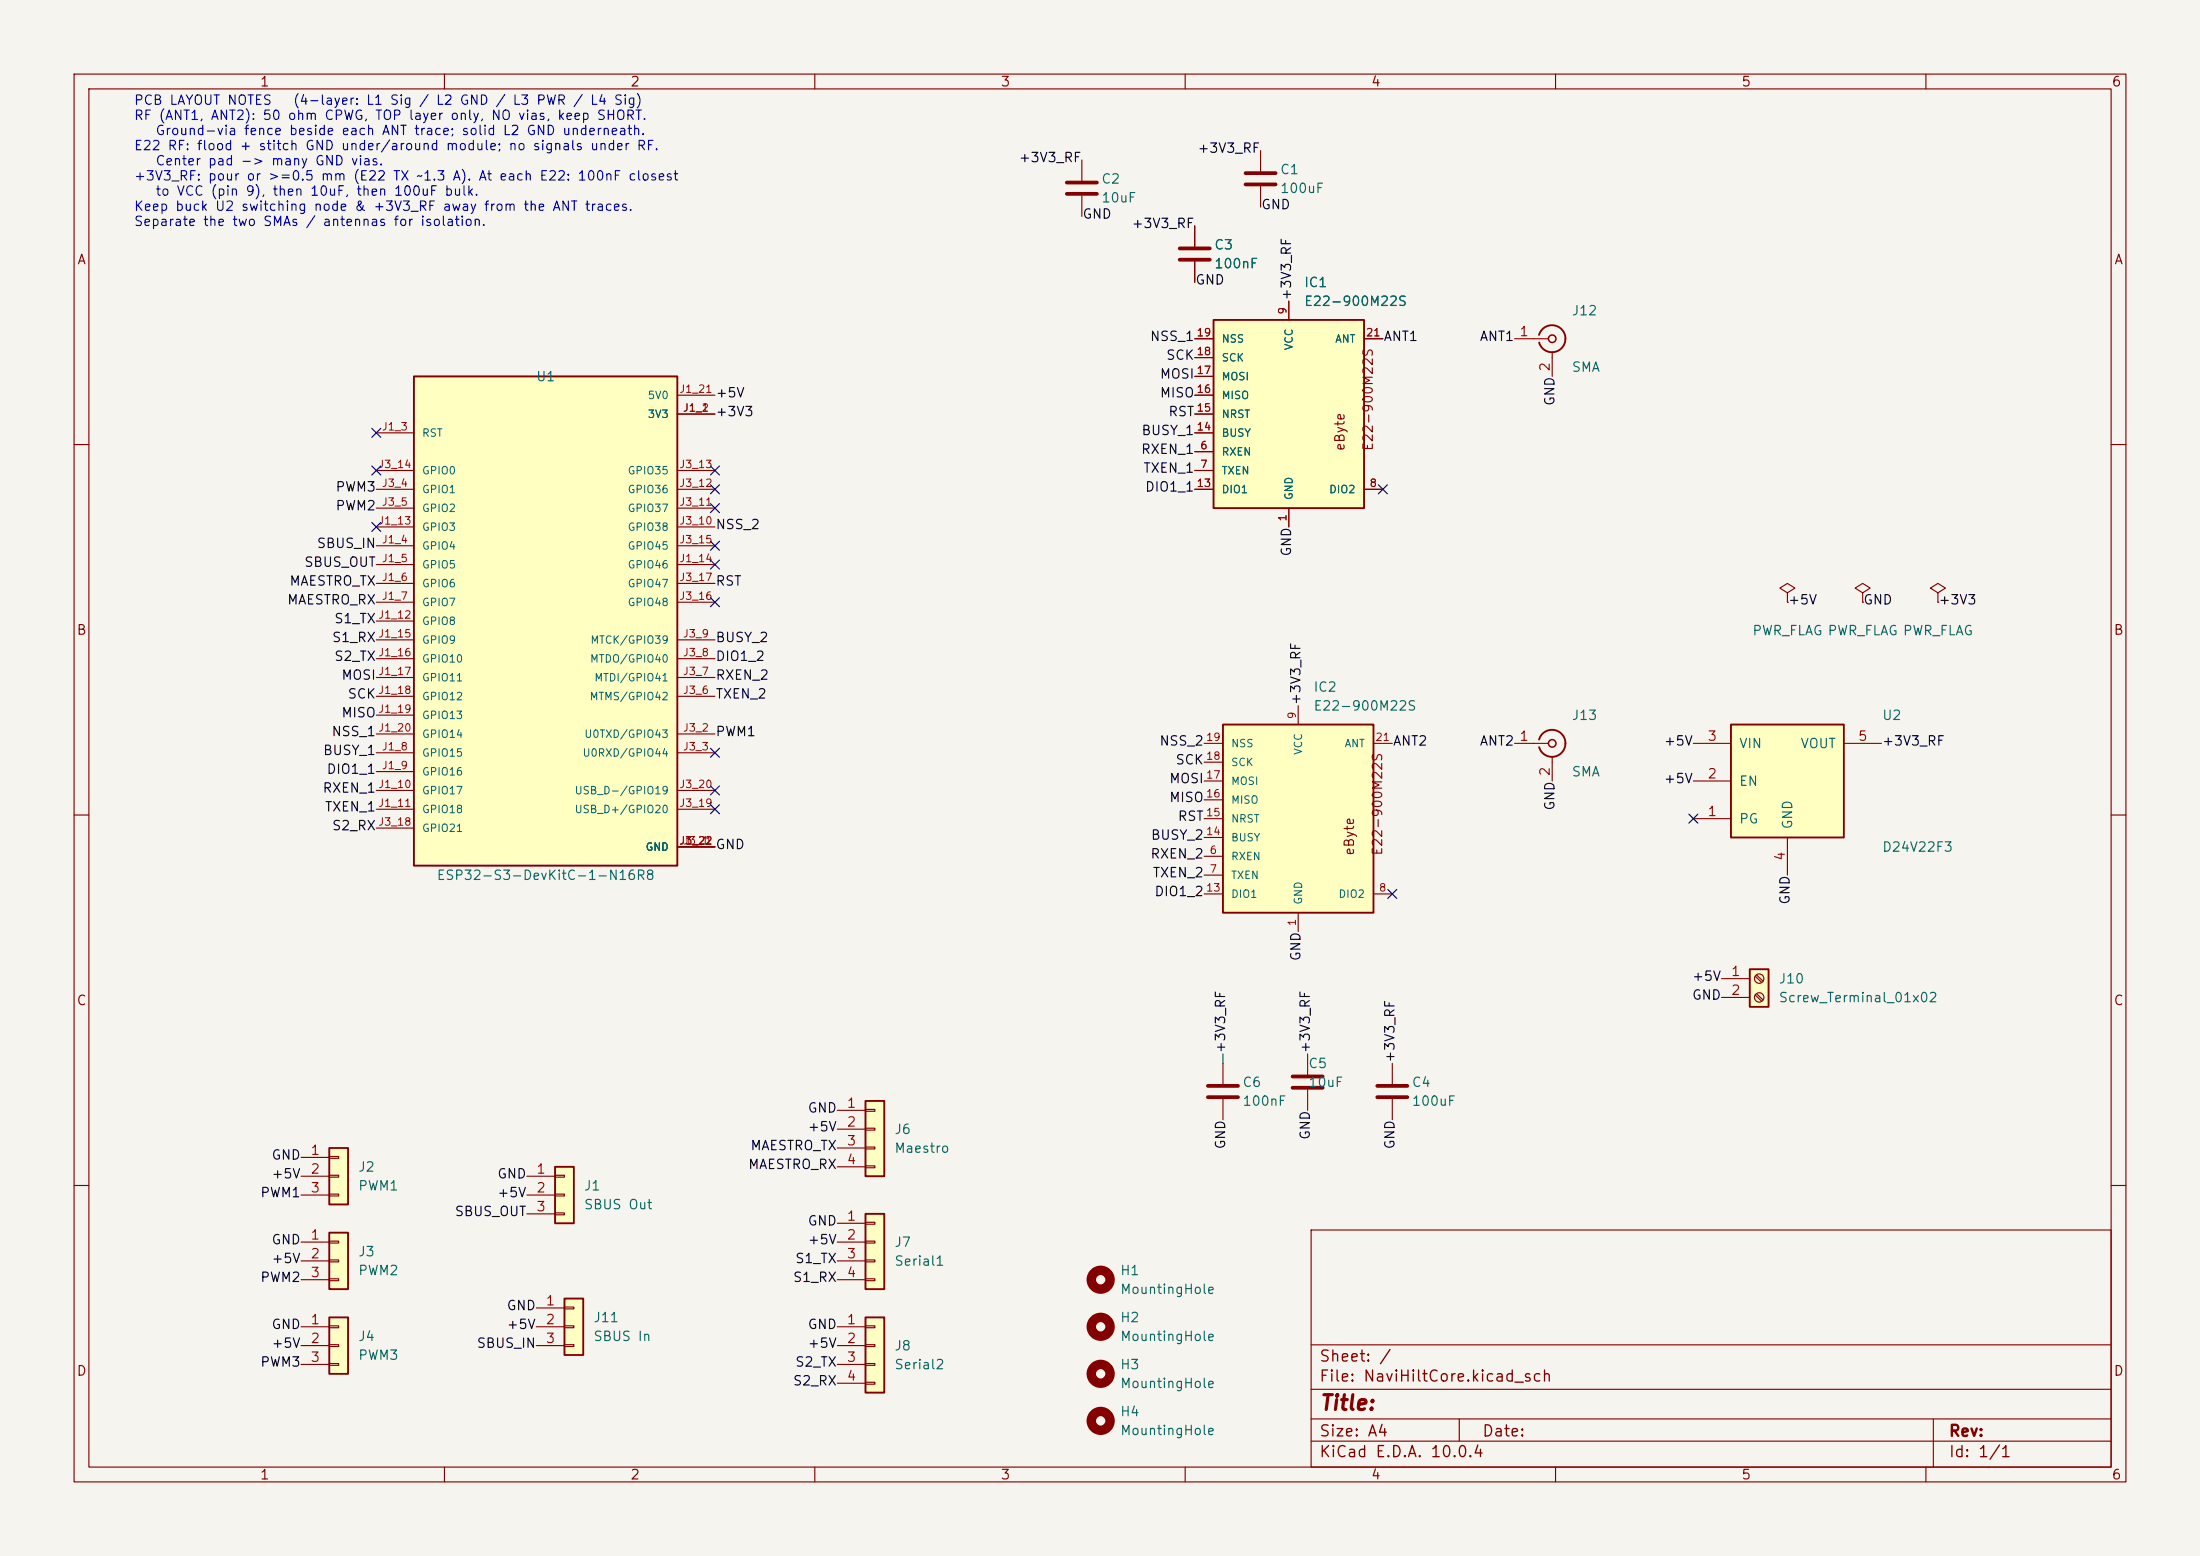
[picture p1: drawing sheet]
<svg xmlns="http://www.w3.org/2000/svg" width="297mm" height="210mm" viewBox="0 0 297 210" stroke-linecap="round" stroke-linejoin="round" font-family="sans-serif">
<path d="M0 0h297v210h-297z" fill="#f5f4ef" stroke="#f5f4ef" stroke-width=".14"/>
<g fill="none" stroke="#840000" stroke-width=".15">
<path d="M10 10h277v190h-277zM12 12h273v186h-273zM60 10v2M110 10v2M160 10v2M210 10v2M260 10v2M10 60h2M285 60h2M10 110h2M285 110h2M10 160h2"/>
<path d="M177 166h108v32h-108zM285 160h2M60 198v2M110 198v2M160 198v2M177 194.5h108M177 191.5h108M177 187.5h108M177 181.5h108M197 191.5v3M210 198v2M260 198v2"/>
<path d="M261 191.5v6.5"/>
</g>
<path d="M76.2 175.3h2.5v7.6h-2.5z" fill="#ffffc2"/>
<path d="M76.2 175.3h2.5v7.6h-2.5z" fill="none" stroke="#840000" stroke-width=".25"/>
<path d="M72.4 176.5h3.8M72.4 179.1h3.8M76.2 176.4h1.3v.3h-1.3zM76.2 178.9h1.3v.3h-1.3zM72.4 181.6h3.8M76.2 181.5h1.3v.2h-1.3z" fill="none" stroke="#840000" stroke-width=".15"/>
<path d="M74.9 157.5h2.6v7.6h-2.6z" fill="#ffffc2"/>
<path d="M74.9 157.5h2.6v7.6h-2.6z" fill="none" stroke="#840000" stroke-width=".25"/>
<path d="M71.1 158.8h3.8M74.9 158.6h1.3v.3h-1.3zM71.1 161.3h3.8M71.1 163.8h3.8M74.9 161.2h1.3v.2h-1.3zM74.9 163.7h1.3v.3h-1.3z" fill="none" stroke="#840000" stroke-width=".15"/>
<path d="M165.1 97.8h20.3v25.4h-20.3z" fill="#ffffc2"/>
<path d="M165.1 97.8h20.3v25.4h-20.3z" fill="none" stroke="#840000" stroke-width=".25"/>
<g fill="none" stroke="#840000" stroke-width=".15">
<path d="M175.3 95.3v2.5M162.6 115.6h2.5M162.6 118.1h2.5M162.6 113h2.5M162.6 110.5h2.5M162.6 108h2.5M162.6 105.4h2.5M162.6 102.9h2.5M162.6 100.3h2.5M185.4 100.3h2.6M162.6 120.7h2.5M175.3 123.2v2.5"/>
<path d="M185.4 120.7h2.6"/>
</g>
<path d="M116.8 148.6h2.6v10.2h-2.6z" fill="#ffffc2"/>
<path d="M116.8 148.6h2.6v10.2h-2.6z" fill="none" stroke="#840000" stroke-width=".25"/>
<path d="M113 149.9h3.8M113 152.4h3.8M113 154.9h3.8M113 157.5h3.8M116.8 149.7h1.3v.3h-1.3zM116.8 152.3h1.3v.2h-1.3zM116.8 154.8h1.3v.3h-1.3zM116.8 157.4h1.3v.2h-1.3z" fill="none" stroke="#840000" stroke-width=".15"/>
<path d="M116.8 163.8h2.6v10.2h-2.6z" fill="#ffffc2"/>
<path d="M116.8 163.8h2.6v10.2h-2.6z" fill="none" stroke="#840000" stroke-width=".25"/>
<path d="M113 165.1h3.8M113 167.6h3.8M113 170.2h3.8M113 172.7h3.8M116.8 165h1.3v.2h-1.3zM116.8 167.5h1.3v.3h-1.3zM116.8 170.1h1.3v.2h-1.3zM116.8 172.6h1.3v.2h-1.3z" fill="none" stroke="#840000" stroke-width=".15"/>
<path d="M44.4 154.9h2.6v7.7h-2.6z" fill="#ffffc2"/>
<path d="M44.4 154.9h2.6v7.7h-2.6z" fill="none" stroke="#840000" stroke-width=".25"/>
<path d="M40.6 156.2h3.8M40.6 158.8h3.8M44.4 156.1h1.3v.2h-1.3zM44.4 158.6h1.3v.3h-1.3zM176.5 142.2v2.8M176.5 147.1v2.8M188 143.5v2.8M188 148.3v2.8M40.6 161.3h3.8M44.4 161.2h1.3v.2h-1.3z" fill="none" stroke="#840000" stroke-width=".15"/>
<g fill="none" stroke="#840000" stroke-width="1.3">
<circle cx="148.6" cy="179.1" r="1.27"/>
<circle cx="148.6" cy="191.8" r="1.27"/>
</g>
<path d="M174.5 145.3h4.1M174.5 146.8h4.1M185.9 146.6h4.1M185.9 148.1h4.1" fill="none" stroke="#840000" stroke-width=".51"/>
<path d="M55.9 50.8h35.5v66h-35.5z" fill="#ffffc2"/>
<path d="M55.9 50.8h35.5v66h-35.5z" fill="none" stroke="#840000" stroke-width=".25"/>
<g fill="none" stroke="#840000" stroke-width=".15">
<path d="M50.8 58.4h5.1M91.4 55.9h5.1M91.4 53.3h5.1M50.8 73.7h5.1M50.8 76.2h5.1M50.8 78.7h5.1M50.8 71.1h5.1M50.8 66h5.1M50.8 68.6h5.1M50.8 63.5h5.1M91.4 73.7h5.1M91.4 76.2h5.1"/>
<path d="M91.4 78.7h5.1M91.4 71.1h5.1M91.4 66h5.1M91.4 68.6h5.1M91.4 63.5h5.1M50.8 81.3h5.1M50.8 83.8h5.1M50.8 86.4h5.1M50.8 88.9h5.1M50.8 91.4h5.1M50.8 94h5.1M50.8 96.5h5.1"/>
<path d="M50.8 99.1h5.1M91.4 81.3h5.1M91.4 86.4h5.1M91.4 88.9h5.1M91.4 91.4h5.1M91.4 94h5.1M91.4 99.1h5.1M50.8 101.6h5.1M50.8 104.1h5.1M50.8 106.7h5.1M50.8 109.2h5.1M50.8 111.8h5.1"/>
<path d="M91.4 101.6h5.1M91.4 106.7h5.1M91.4 109.2h5.1M91.4 114.3h5.1M165.1 143.5v2.8M165.1 148.3v2.8"/>
</g>
<path d="M163.1 146.6h4M163.1 148.1h4" fill="none" stroke="#840000" stroke-width=".51"/>
<path d="M116.8 177.8h2.6v10.2h-2.6z" fill="#ffffc2"/>
<path d="M116.8 177.8h2.6v10.2h-2.6z" fill="none" stroke="#840000" stroke-width=".25"/>
<path d="M113 179.1h3.8M116.8 178.9h1.3v.3h-1.3zM113 181.6h3.8M113 184.2h3.8M113 186.7h3.8M116.8 181.5h1.3v.2h-1.3zM116.8 184h1.3v.3h-1.3zM116.8 186.6h1.3v.2h-1.3z" fill="none" stroke="#840000" stroke-width=".15"/>
<circle cx="148.6" cy="185.4" r="1.27" fill="none" stroke="#840000" stroke-width="1.3"/>
<path d="M233.7 97.8h15.2v15.2h-15.2z" fill="#ffffc2"/>
<path d="M207.8 99.8a1.81 1.81 0 0 1 2.8-1 1.81 1.81 0 0 1 0 3 1.81 1.81 0 0 1-2.8-1M233.7 97.8h15.2v15.2h-15.2z" fill="none" stroke="#840000" stroke-width=".25"/>
<path d="M204.5 100.3h4.5M209.5 102.1v3.3M228.6 110.5h5.1M228.6 105.4h5.1M228.6 100.3h5.1M241.3 113v5.1M248.9 100.3h5.1" fill="none" stroke="#840000" stroke-width=".15"/>
<circle cx="148.6" cy="172.7" r="1.27" fill="none" stroke="#840000" stroke-width="1.3"/>
<circle cx="209.6" cy="100.3" r=".51" fill="none" stroke="#840000" stroke-width=".2"/>
<path d="M236.2 130.8h2.6v5.1h-2.6z" fill="#ffffc2"/>
<path d="M236.2 130.8h2.6v5.1h-2.6z" fill="none" stroke="#840000" stroke-width=".25"/>
<g fill="none" stroke="#840000" stroke-width=".15">
<path d="M161.3 30.5v2.8M161.3 35.3v2.8M170.2 20.3v2.8M170.2 25.1v2.8M241.3 80l1-.6-1-.7-1 .7 1 .6v1.3M241.3 81.3h.1M251.5 80l1-.6-1-.7-1.1 .7 1.1 .6v1.3M251.5 81.3h.1M232.4 132.1h3.8M232.4 134.6h3.8M237 131.7l.8 .9M237 134.3l.8 .8"/>
<path d="M237.1 131.6l.9 .8M237.1 134.1l.9 .9"/>
<circle cx="237.5" cy="132.1" r=".63"/>
<circle cx="237.5" cy="134.6" r=".63"/>
</g>
<path d="M159.3 33.5h4M159.3 35.1h4M168.1 23.4h4.1M168.1 24.9h4.1" fill="none" stroke="#840000" stroke-width=".51"/>
<path d="M163.8 43.2h20.3v25.4h-20.3z" fill="#ffffc2"/>
<path d="M163.8 43.2h20.3v25.4h-20.3zM207.8 45.2a1.81 1.81 0 0 1 2.8-1 1.81 1.81 0 0 1 0 3 1.81 1.81 0 0 1-2.8-1" fill="none" stroke="#840000" stroke-width=".25"/>
<g fill="none" stroke="#840000" stroke-width=".15">
<path d="M146 21.6v2.8M146 26.4v2.8M161.3 58.4h2.5M161.3 55.9h2.5M161.3 53.3h2.5M161.3 50.8h2.5M161.3 48.3h2.5M161.3 45.7h2.5M174 40.6v2.6M184.1 45.7h2.6M204.5 45.7h4.5M209.5 47.5v3.3"/>
<path d="M161.3 61h2.5M161.3 63.5h2.5M161.3 66h2.5M174 68.6v2.5M184.1 66h2.6M261.6 80l1-.6-1-.7-1 .7 1 .6v1.3M261.6 81.3h.1"/>
</g>
<circle cx="209.6" cy="45.7" r=".51" fill="none" stroke="#840000" stroke-width=".2"/>
<path d="M144 24.6h4.1M144 26.2h4.1" fill="none" stroke="#840000" stroke-width=".51"/>
<path d="M44.4 177.8h2.6v7.6h-2.6z" fill="#ffffc2"/>
<path d="M44.4 177.8h2.6v7.6h-2.6z" fill="none" stroke="#840000" stroke-width=".25"/>
<path d="M40.6 179.1h3.8M44.4 178.9h1.3v.3h-1.3zM40.6 181.6h3.8M40.6 184.2h3.8M44.4 181.5h1.3v.2h-1.3zM44.4 184h1.3v.3h-1.3z" fill="none" stroke="#840000" stroke-width=".15"/>
<path d="M44.4 166.4h2.6v7.6h-2.6z" fill="#ffffc2"/>
<path d="M44.4 166.4h2.6v7.6h-2.6z" fill="none" stroke="#840000" stroke-width=".25"/>
<g fill="none" stroke="#840000" stroke-width=".15">
<path d="M161.3 30.5v2.8M161.3 35.3v2.8M161.3 58.4h2.5M161.3 55.9h2.5M161.3 53.3h2.5M161.3 50.8h2.5M161.3 48.3h2.5M161.3 45.7h2.5M174 40.6v2.6M184.1 45.7h2.6M161.3 61h2.5M161.3 63.5h2.5"/>
<path d="M161.3 66h2.5M174 68.6v2.5M184.1 66h2.6M40.6 167.6h3.8M40.6 170.2h3.8M40.6 172.7h3.8M44.4 167.5h1.3v.3h-1.3zM44.4 170.1h1.3v.2h-1.3zM44.4 172.6h1.3v.2h-1.3z"/>
</g>
<path d="M165.1 142.2v1.3" fill="none" stroke="#009600" stroke-width=".15"/>
<g fill="none" stroke="#000084" stroke-width=".15">
<path d="M50.2 57.8l1.2 1.2M51.4 57.8l-1.2 1.2M50.2 62.9l1.2 1.2M50.2 70.5l1.2 1.2M51.4 62.9l-1.2 1.2M51.4 70.5l-1.2 1.2M95.9 65.4l1.2 1.2M95.9 73.1l1.2 1.2M95.9 62.9l1.2 1.2M95.9 68l1.2 1.2M95.9 75.6l1.2 1.2M97.1 65.4l-1.2 1.2"/>
<path d="M97.1 73.1l-1.2 1.2M97.1 62.9l-1.2 1.2M97.1 68l-1.2 1.2M97.1 75.6l-1.2 1.2M186.1 65.4l1.2 1.2M187.3 65.4l-1.2 1.2M95.9 80.7l1.2 1.2M97.1 80.7l-1.2 1.2M95.9 108.6l1.2 1.2M95.9 101l1.2 1.2M95.9 106.1l1.2 1.2M97.1 108.6l-1.2 1.2"/>
<path d="M97.1 101l-1.2 1.2M97.1 106.1l-1.2 1.2M228 109.9l1.2 1.2M229.2 109.9l-1.2 1.2M187.4 120l1.2 1.3M188.6 120l-1.2 1.3"/>
</g>
<text font-size="2" fill="#840000" x="178" y="190.8">Title:</text>
<g font-size="1.5" fill="#840000">
<text x="178" y="184.2">Sheet: /</text>
<text x="178" y="186.9">File: NaviHiltCore.kicad_sch</text>
<text x="178" y="197.1">KiCad E.D.A. 10.0.4</text>
<text x="178" y="194.3">Size: A4</text>
<text x="200" y="194.3">Date:</text>
<text x="263" y="194.3">Rev:</text>
<text x="263" y="197.1">Id: 1/1</text>
</g>
<g font-size="1.3" fill="#840000">
<text x="35" y="12">1</text>
<text x="85" y="12">2</text>
<text x="135" y="12">3</text>
<text x="185" y="12">4</text>
<text x="235" y="12">5</text>
<text x="285" y="12">6</text>
<text x="10.3" y="36">A</text>
<text x="285.3" y="36">A</text>
<text x="181.8" y="61" transform="rotate(-90 181.8 61)">eByte</text>
<text x="185.6" y="61" transform="rotate(-90 185.6 61)">E22-900M22S</text>
<text x="10.3" y="86">B</text>
<text x="285.3" y="86">B</text>
<text x="183.1" y="115.6" transform="rotate(-90 183.1 115.6)">eByte</text>
<text x="186.9" y="115.6" transform="rotate(-90 186.9 115.6)">E22-900M22S</text>
<text x="10.3" y="136">C</text>
<text x="285.3" y="136">C</text>
<text x="10.3" y="186">D</text>
<text x="285.3" y="186">D</text>
<text x="35" y="200">1</text>
<text x="85" y="200">2</text>
<text x="135" y="200">3</text>
<text x="185" y="200">4</text>
<text x="235" y="200">5</text>
<text x="285" y="200">6</text>
</g>
<g font-size="1.3" fill="#0000c2">
<text x="18" y="14.5">PCB LAYOUT NOTES</text>
<text x="18" y="16.5">RF (ANT1, ANT2): 50 ohm CPWG, TOP layer only, NO vias, keep SHORT.</text>
<text x="39.5" y="14.5">(4-layer: L1 Sig / L2 GND / L3 PWR / L4 Sig)</text>
<text x="18" y="20.6">E22 RF: flood + stitch GND under/around module; no signals under RF.</text>
<text x="20.9" y="18.6">Ground-via fence beside each ANT trace; solid L2 GND underneath.</text>
<text x="20.9" y="22.6">Center pad -&gt; many GND vias.</text>
<text x="18" y="24.7">+3V3_RF: pour or &gt;=0.5 mm (E22 TX ~1.3 A). At each E22: 100nF closest</text>
<text x="18" y="28.8">Keep buck U2 switching node &amp; +3V3_RF away from the ANT traces.</text>
<text x="20.9" y="26.7">to VCC (pin 9), then 10uF, then 100uF bulk.</text>
<text x="18" y="30.8">Separate the two SMAs / antennas for isolation.</text>
</g>
<g font-size="1.3" fill="#0f0f0f">
<text x="137.4" y="22.2">+3V3_RF</text>
<text x="161.6" y="20.9">+3V3_RF</text>
<text x="146" y="29.8">GND</text>
<text x="170.2" y="28.6">GND</text>
<text x="152.7" y="31.1">+3V3_RF</text>
<text x="161.3" y="38.7">GND</text>
<text x="174.6" y="40.6" transform="rotate(-90 174.6 40.6)">+3V3_RF</text>
<text x="155.2" y="46.3">NSS_1</text>
<text x="186.7" y="46.3">ANT1</text>
<text x="199.7" y="46.3">ANT1</text>
<text x="96.5" y="54">+5V</text>
<text x="156.5" y="51.4">MOSI</text>
<text x="156.5" y="54">MISO</text>
<text x="157.3" y="48.9">SCK</text>
<text x="96.5" y="56.5">+3V3</text>
<text x="154" y="59">BUSY_1</text>
<text x="157.6" y="56.5">RST</text>
<text x="210.2" y="54.9" transform="rotate(-90 210.2 54.9)">GND</text>
<text x="154" y="61.6">RXEN_1</text>
<text x="154.3" y="64.1">TXEN_1</text>
<text x="45.2" y="69.2">PWM2</text>
<text x="45.2" y="66.7">PWM3</text>
<text x="96.5" y="71.7">NSS_2</text>
<text x="154.5" y="66.7">DIO1_1</text>
<text x="41" y="76.8">SBUS_OUT</text>
<text x="42.7" y="74.3">SBUS_IN</text>
<text x="174.6" y="75.2" transform="rotate(-90 174.6 75.2)">GND</text>
<text x="38.7" y="81.9">MAESTRO_RX</text>
<text x="39" y="79.4">MAESTRO_TX</text>
<text x="96.5" y="79.4">RST</text>
<text x="241.3" y="81.9">+5V</text>
<text x="251.5" y="81.9">GND</text>
<text x="261.6" y="81.9">+3V3</text>
<text x="44.7" y="87">S1_RX</text>
<text x="45" y="84.4">S1_TX</text>
<text x="45" y="89.5">S2_TX</text>
<text x="96.5" y="89.5">DIO1_2</text>
<text x="96.5" y="87">BUSY_2</text>
<text x="46" y="92.1">MOSI</text>
<text x="46.8" y="94.6">SCK</text>
<text x="96.5" y="92.1">RXEN_2</text>
<text x="96.5" y="94.6">TXEN_2</text>
<text x="175.9" y="95.3" transform="rotate(-90 175.9 95.3)">+3V3_RF</text>
<text x="44.7" y="99.7">NSS_1</text>
<text x="46" y="97.1">MISO</text>
<text x="96.5" y="99.7">PWM1</text>
<text x="156.4" y="101">NSS_2</text>
<text x="188" y="101">ANT2</text>
<text x="199.7" y="101">ANT2</text>
<text x="224.5" y="101">+5V</text>
<text x="254" y="101">+3V3_RF</text>
<text x="43.5" y="107.3">RXEN_1</text>
<text x="43.5" y="102.2">BUSY_1</text>
<text x="44" y="104.8">DIO1_1</text>
<text x="157.8" y="106">MOSI</text>
<text x="158.6" y="103.5">SCK</text>
<text x="224.5" y="106">+5V</text>
<text x="43.8" y="109.8">TXEN_1</text>
<text x="44.7" y="112.4">S2_RX</text>
<text x="155.3" y="113.7">BUSY_2</text>
<text x="157.8" y="108.6">MISO</text>
<text x="158.9" y="111.1">RST</text>
<text x="210.2" y="109.5" transform="rotate(-90 210.2 109.5)">GND</text>
<text x="96.5" y="114.9">GND</text>
<text x="155.2" y="116.2">RXEN_2</text>
<text x="155.5" y="118.7">TXEN_2</text>
<text x="155.8" y="121.3">DIO1_2</text>
<text x="241.9" y="122.2" transform="rotate(-90 241.9 122.2)">GND</text>
<text x="175.9" y="129.8" transform="rotate(-90 175.9 129.8)">GND</text>
<text x="228.3" y="132.7">+5V</text>
<text x="228.3" y="135.2">GND</text>
<text x="165.7" y="142.2" transform="rotate(-90 165.7 142.2)">+3V3_RF</text>
<text x="177.2" y="142.2" transform="rotate(-90 177.2 142.2)">+3V3_RF</text>
<text x="188.6" y="143.5" transform="rotate(-90 188.6 143.5)">+3V3_RF</text>
<text x="101.2" y="155.6">MAESTRO_TX</text>
<text x="109" y="153">+5V</text>
<text x="109" y="150.5">GND</text>
<text x="165.7" y="155.2" transform="rotate(-90 165.7 155.2)">GND</text>
<text x="177.2" y="153.9" transform="rotate(-90 177.2 153.9)">GND</text>
<text x="188.6" y="155.2" transform="rotate(-90 188.6 155.2)">GND</text>
<text x="35.1" y="161.9">PWM1</text>
<text x="36.6" y="156.8">GND</text>
<text x="36.6" y="159.4">+5V</text>
<text x="67" y="161.9">+5V</text>
<text x="67" y="159.4">GND</text>
<text x="100.9" y="158.1">MAESTRO_RX</text>
<text x="61.3" y="164.5">SBUS_OUT</text>
<text x="109" y="165.7">GND</text>
<text x="35.1" y="173.3">PWM2</text>
<text x="36.6" y="168.3">GND</text>
<text x="36.6" y="170.8">+5V</text>
<text x="107" y="173.3">S1_RX</text>
<text x="107.3" y="170.8">S1_TX</text>
<text x="109" y="168.3">+5V</text>
<text x="36.6" y="179.7">GND</text>
<text x="68.3" y="177.2">GND</text>
<text x="68.3" y="179.7">+5V</text>
<text x="109" y="179.7">GND</text>
<text x="35.1" y="184.8">PWM3</text>
<text x="36.6" y="182.2">+5V</text>
<text x="64.3" y="182.2">SBUS_IN</text>
<text x="107.3" y="184.8">S2_TX</text>
<text x="109" y="182.2">+5V</text>
<text x="107" y="187.3">S2_RX</text>
</g>
<g font-size="1.3" fill="#006464">
<text x="172.7" y="23.8">C1</text>
<text x="148.6" y="25.1">C2</text>
<text x="148.6" y="27.6">10uF</text>
<text x="172.7" y="26.4">100uF</text>
<text x="163.8" y="34">C3</text>
<text x="163.8" y="36.5">100nF</text>
<text x="176" y="39.1">IC1</text>
<text x="176" y="41.6">E22-900M22S</text>
<text x="212.1" y="42.9">J12</text>
<text x="72.3" y="51.8">U1</text>
<text x="212.1" y="50.5">SMA</text>
<text x="236.5" y="86.1">PWR_FLAG PWR_FLAG PWR_FLAG</text>
<text x="177.2" y="93.7">IC2</text>
<text x="177.2" y="96.2">E22-900M22S</text>
<text x="212.1" y="97.5">J13</text>
<text x="234.7" y="101.3">VIN</text>
<text x="243" y="101.3">VOUT</text>
<text x="254" y="97.5">U2</text>
<text x="212.1" y="105.1">SMA</text>
<text x="234.7" y="106.4">EN</text>
<text x="234.7" y="111.5">PG</text>
<text x="242.3" y="112" transform="rotate(-90 242.3 112)">GND</text>
<text x="58.9" y="119.1">ESP32-S3-DevKitC-1-N16R8</text>
<text x="254" y="115.3">D24V22F3</text>
<text x="240" y="133.1">J10</text>
<text x="240" y="135.6">Screw_Terminal_01x02</text>
<text x="167.6" y="147">C6</text>
<text x="167.6" y="149.6">100nF</text>
<text x="176.5" y="144.5">C5</text>
<text x="176.5" y="147">10uF</text>
<text x="190.5" y="147">C4</text>
<text x="190.5" y="149.6">100uF</text>
<text x="120.7" y="153.4">J6</text>
<text x="120.7" y="155.9">Maestro</text>
<text x="48.3" y="158.5">J2</text>
<text x="48.3" y="161">PWM1</text>
<text x="78.7" y="161">J1</text>
<text x="78.7" y="163.5">SBUS Out</text>
<text x="48.3" y="169.9">J3</text>
<text x="48.3" y="172.4">PWM2</text>
<text x="120.7" y="168.6">J7</text>
<text x="120.7" y="171.2">Serial1</text>
<text x="151.1" y="172.4">H1</text>
<text x="80" y="178.8">J11</text>
<text x="151.1" y="178.8">H2</text>
<text x="151.1" y="175">MountingHole</text>
<text x="48.3" y="181.3">J4</text>
<text x="48.3" y="183.9">PWM3</text>
<text x="80" y="181.3">SBUS In</text>
<text x="120.7" y="182.6">J8</text>
<text x="120.7" y="185.1">Serial2</text>
<text x="151.1" y="181.3">MountingHole</text>
<text x="151.1" y="185.1">H3</text>
<text x="151.1" y="191.5">H4</text>
<text x="151.1" y="187.7">MountingHole</text>
<text x="151.1" y="194">MountingHole</text>
</g>
<g font-size="1.3" fill="#a90000">
<text x="205" y="45.7">1</text>
<text x="209.5" y="50.2" transform="rotate(-90 209.5 50.2)">2</text>
<text x="205" y="100.3">1</text>
<text x="230.4" y="100.3">3</text>
<text x="250.8" y="100.3">5</text>
<text x="209.5" y="104.8" transform="rotate(-90 209.5 104.8)">2</text>
<text x="230.4" y="105.4">2</text>
<text x="230.4" y="110.5">1</text>
<text x="241.3" y="116.3" transform="rotate(-90 241.3 116.3)">4</text>
<text x="233.6" y="132.1">1</text>
<text x="233.6" y="134.6">2</text>
<text x="114.2" y="149.8">1</text>
<text x="114.2" y="152.4">2</text>
<text x="114.2" y="154.9">3</text>
<text x="41.8" y="156.2">1</text>
<text x="41.8" y="158.7">2</text>
<text x="41.8" y="161.3">3</text>
<text x="72.3" y="158.7">1</text>
<text x="72.3" y="161.3">2</text>
<text x="114.2" y="157.5">4</text>
<text x="41.8" y="167.6">1</text>
<text x="72.3" y="163.8">3</text>
<text x="114.2" y="165.1">1</text>
<text x="114.2" y="167.6">2</text>
<text x="41.8" y="170.2">2</text>
<text x="41.8" y="172.7">3</text>
<text x="114.2" y="170.2">3</text>
<text x="114.2" y="172.7">4</text>
<text x="41.8" y="179">1</text>
<text x="73.6" y="176.5">1</text>
<text x="73.6" y="179">2</text>
<text x="114.2" y="179">1</text>
<text x="41.8" y="181.6">2</text>
<text x="41.8" y="184.1">3</text>
<text x="73.6" y="181.6">3</text>
<text x="114.2" y="181.6">2</text>
<text x="114.2" y="184.1">3</text>
<text x="114.2" y="186.7">4</text>
</g>
<g font-size="1" fill="#a90000">
<text x="161.5" y="45.6">19</text>
<text x="173.9" y="42.5" transform="rotate(-90 173.9 42.5)">9</text>
<text x="184.3" y="45.6">21</text>
<text x="91.6" y="53.3">J1_21</text>
<text x="161.5" y="53.3">16</text>
<text x="161.5" y="50.7">17</text>
<text x="161.5" y="48.2">18</text>
<text x="51.5" y="58.3">J1_3</text>
<text x="92.1" y="55.8">J1_1</text>
<text x="94.6" y="55.8">2</text>
<text x="161.5" y="58.3">14</text>
<text x="161.5" y="55.8">15</text>
<text x="51" y="63.4">J3_14</text>
<text x="51.5" y="66">J3_4</text>
<text x="91.6" y="66">J3_12</text>
<text x="91.6" y="63.4">J3_13</text>
<text x="161.5" y="66">13</text>
<text x="161.9" y="60.9">6</text>
<text x="161.9" y="63.4">7</text>
<text x="184.8" y="66">8</text>
<text x="51" y="71">J1_13</text>
<text x="51.5" y="68.5">J3_5</text>
<text x="91.6" y="71">J3_10</text>
<text x="91.6" y="68.5">J3_11</text>
<text x="173.9" y="70.5" transform="rotate(-90 173.9 70.5)">1</text>
<text x="51.5" y="73.6">J1_4</text>
<text x="51.5" y="76.1">J1_5</text>
<text x="91.6" y="76.1">J1_14</text>
<text x="91.6" y="73.6">J3_15</text>
<text x="51" y="83.7">J1_12</text>
<text x="51.5" y="78.7">J1_6</text>
<text x="51.5" y="81.2">J1_7</text>
<text x="91.6" y="81.2">J3_16</text>
<text x="91.6" y="78.7">J3_17</text>
<text x="51" y="86.3">J1_15</text>
<text x="51" y="88.8">J1_16</text>
<text x="92.1" y="88.8">J3_8</text>
<text x="92.1" y="86.3">J3_9</text>
<text x="51" y="91.4">J1_17</text>
<text x="51" y="93.9">J1_18</text>
<text x="92.1" y="93.9">J3_6</text>
<text x="92.1" y="91.4">J3_7</text>
<text x="51" y="96.4">J1_19</text>
<text x="51" y="99">J1_20</text>
<text x="51.5" y="101.5">J1_8</text>
<text x="92.1" y="99">J3_2</text>
<text x="92.1" y="101.5">J3_3</text>
<text x="162.7" y="100.3">19</text>
<text x="175.2" y="97.1" transform="rotate(-90 175.2 97.1)">9</text>
<text x="185.6" y="100.3">21</text>
<text x="51" y="106.6">J1_10</text>
<text x="51.5" y="104.1">J1_9</text>
<text x="91.6" y="106.6">J3_20</text>
<text x="162.7" y="107.9">16</text>
<text x="162.7" y="105.3">17</text>
<text x="162.7" y="102.8">18</text>
<text x="51" y="109.1">J1_11</text>
<text x="51" y="111.7">J3_18</text>
<text x="91.6" y="109.1">J3_19</text>
<text x="162.7" y="113">14</text>
<text x="162.7" y="110.4">15</text>
<text x="91.6" y="114.2">J1_22</text>
<text x="91.6" y="114.2">J3_21</text>
<text x="92.1" y="114.2">J3_1</text>
<text x="95.1" y="114.2">2</text>
<text x="163.2" y="115.5">6</text>
<text x="163.2" y="118">7</text>
<text x="162.7" y="120.6">13</text>
<text x="175.2" y="125.1" transform="rotate(-90 175.2 125.1)">1</text>
<text x="186.1" y="120.6">8</text>
</g>
<g font-size="1" fill="#006464">
<text x="164.8" y="46.5">NSS</text>
<text x="174.8" y="47.4" transform="rotate(-90 174.8 47.4)">VCC</text>
<text x="180.2" y="46.5">ANT</text>
<text x="164.8" y="51.6">MOSI</text>
<text x="164.8" y="49">SCK</text>
<text x="56.9" y="59.2">RST</text>
<text x="87.4" y="56.7">3V3</text>
<text x="87.4" y="54.1">5V0</text>
<text x="164.8" y="59.2">BUSY</text>
<text x="164.8" y="56.7">NRST</text>
<text x="164.8" y="54.1">MISO</text>
<text x="56.9" y="64.3">GPIO0</text>
<text x="84.7" y="64.3">GPIO35</text>
<text x="164.8" y="61.7">RXEN</text>
<text x="164.8" y="64.3">TXEN</text>
<text x="56.9" y="71.9">GPIO3</text>
<text x="56.9" y="66.8">GPIO1</text>
<text x="56.9" y="69.4">GPIO2</text>
<text x="84.7" y="71.9">GPIO38</text>
<text x="84.7" y="69.4">GPIO37</text>
<text x="84.7" y="66.8">GPIO36</text>
<text x="164.8" y="66.8">DIO1</text>
<text x="174.8" y="67.6" transform="rotate(-90 174.8 67.6)">GND</text>
<text x="179.3" y="66.8">DIO2</text>
<text x="56.9" y="74.4">GPIO4</text>
<text x="56.9" y="77">GPIO5</text>
<text x="84.7" y="77">GPIO46</text>
<text x="84.7" y="74.4">GPIO45</text>
<text x="56.9" y="79.5">GPIO6</text>
<text x="56.9" y="82.1">GPIO7</text>
<text x="84.7" y="82.1">GPIO48</text>
<text x="84.7" y="79.5">GPIO47</text>
<text x="56.9" y="84.6">GPIO8</text>
<text x="56.9" y="87.1">GPIO9</text>
<text x="56.9" y="89.7">GPIO10</text>
<text x="79.6" y="89.7">MTDO/GPIO40</text>
<text x="79.6" y="87.1">MTCK/GPIO39</text>
<text x="56.9" y="92.2">GPIO11</text>
<text x="56.9" y="94.8">GPIO12</text>
<text x="79.5" y="94.8">MTMS/GPIO42</text>
<text x="80.2" y="92.2">MTDI/GPIO41</text>
<text x="56.9" y="97.3">GPIO13</text>
<text x="56.9" y="99.8">GPIO14</text>
<text x="78.8" y="99.8">U0TXD/GPIO43</text>
<text x="166.1" y="101.1">NSS</text>
<text x="176" y="102" transform="rotate(-90 176 102)">VCC</text>
<text x="181.4" y="101.1">ANT</text>
<text x="56.9" y="102.4">GPIO15</text>
<text x="56.9" y="104.9">GPIO16</text>
<text x="56.9" y="107.5">GPIO17</text>
<text x="77.5" y="107.5">USB_D-/GPIO19</text>
<text x="78.6" y="102.4">U0RXD/GPIO44</text>
<text x="166.1" y="106.2">MOSI</text>
<text x="166.1" y="103.6">SCK</text>
<text x="56.9" y="110">GPIO18</text>
<text x="56.9" y="112.5">GPIO21</text>
<text x="77.5" y="110">USB_D+/GPIO20</text>
<text x="166.1" y="113.8">BUSY</text>
<text x="166.1" y="111.3">NRST</text>
<text x="166.1" y="108.7">MISO</text>
<text x="87.1" y="115.1">GND</text>
<text x="166.1" y="116.3">RXEN</text>
<text x="166.1" y="118.9">TXEN</text>
<text x="166.1" y="121.4">DIO1</text>
<text x="176" y="122.2" transform="rotate(-90 176 122.2)">GND</text>
<text x="180.6" y="121.4">DIO2</text>
</g>
</svg>
